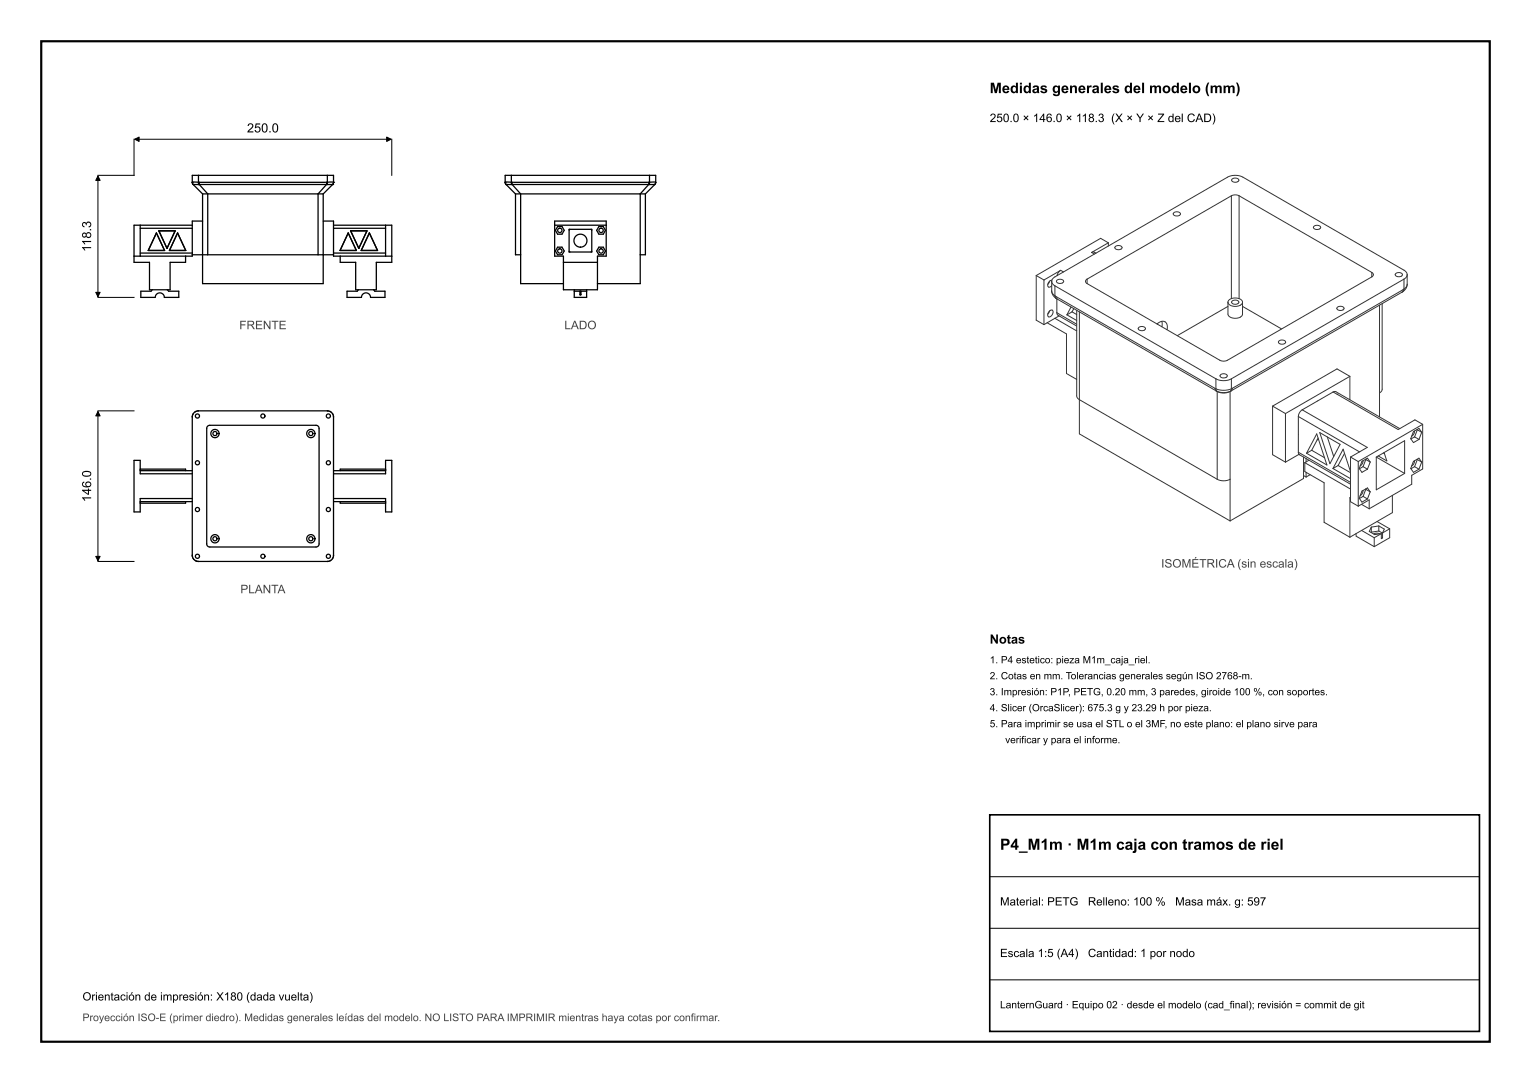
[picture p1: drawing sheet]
<svg xmlns="http://www.w3.org/2000/svg" width="297mm" height="210mm" viewBox="0 0 297 210" stroke-linecap="round" stroke-linejoin="round" font-family="sans-serif">
<path d="M8 8h281v194h-281z" fill="none" stroke="#000" stroke-width=".42"/>
<path d="M192 158h95v42h-95z" fill="none" stroke="#000" stroke-width=".32"/>
<g fill="none" stroke="#000" stroke-width=".25">
<path d="M37.3 35.3l.2 .5M37.3 35.3h.1M37.5 35.8l1.8 1.8M37.5 35.8h.1M37.5 35.8h1M38.5 35.3v.5M38.5 35.3l.2 .1M38.5 34h25M38.5 35.3h-1.2M38.5 34h-.8a.34 .34 0 0 0-.4 .1 .34 .34 0 0 0 0 .5v.7M38.5 34v1.3M38.7 35.8h24.6"/>
<path d="M38.7 35.4v.4M38.7 35.8h-.2M38.7 35.8l1.6 1.8M39.3 37.6h1M39.3 37.6v11.8M40.3 37.6h21.4M40.3 37.6v11.8M61.7 37.6h1M61.7 37.6v11.8M62.7 37.6v11.8M63.3 35.8h.2M63.3 35.8l-1.6 1.8"/>
<path d="M63.4 35.3l-.1 .5M63.4 35.3l-24.7 .1M63.5 35.3h1.2M63.5 35.3h-.1M63.5 34h.8a.34 .34 0 0 1 .4 .1 .34 .34 0 0 1 0 .5v.7M63.5 35.3v.5M63.5 34v1.3M64.5 35.8h-1M64.5 35.8l-1.8 1.8M64.5 35.8h.1M64.7 35.3l-.2 .5M64.7 35.3h.1"/>
<path d="M98 35.3h1.2M98 35.3h.1M98 35.3l.2 .5M98.2 35.8l1.8 1.8M98.2 35.8h.1M99.2 34h-.8a.34 .34 0 0 0-.4 .1 .34 .34 0 0 0 0 .5v.7M99.2 34h26.8M99.2 35.3h.1M99.2 34v1.3M99.2 35.3v.5M99.2 35.8h-1M99.3 35.3l.1 .5"/>
<path d="M99.3 35.3h26.6M99.4 35.8h26.4M99.4 35.8h-.2M99.4 35.8l1.6 1.8M100 37.6h1M100 37.6v11.3a.31 .31 0 0 0 0 .4 .31 .31 0 0 0 .3 .1h.7M101 37.6h23.2M101 37.6v11.8M124.2 37.6h1M124.2 37.6v11.8M125.2 37.6v11.3a.31 .31 0 0 1 0 .4 .31 .31 0 0 1-.3 .1h-.7M125.8 35.8h.2"/>
<path d="M125.8 35.8l-1.6 1.8M125.9 35.3l-.1 .5M126 35.8h1M126 34h.8a.34 .34 0 0 1 .4 .1 .34 .34 0 0 1 0 .5v.7M126 35.3h-.1M126 35.3v.5M126 34v1.3M127 35.8l-1.8 1.8M127 35.8h.1M127.2 35.4l-.2 .4M127.2 35.3l-.2 .5M127.2 35.3h-1.2"/>
<path d="M127.2 35.3v.1M26 49.7v.8a.34 .34 0 0 0 .1 .4 .34 .34 0 0 0 .5 0h2a.35 .35 0 0 1 .4 .1 .35 .35 0 0 1 0 .4v4.4a.35 .35 0 0 0 .1 .4 .35 .35 0 0 0 .4 0h3.1a.35 .35 0 0 0 .4-.1 .35 .35 0 0 0 0-.5v-4.3a.35 .35 0 0 1 .1-.5 .35 .35 0 0 1 .5 .1h2a.33 .33 0 0 0 .4-.1 .33 .33 0 0 0 0-.5v-.6M26 49.7h1.2M27.2 43.7h-.8a.34 .34 0 0 0-.4 .1 .34 .34 0 0 0 0 .4v5.5M27.2 43.7h10.1M27.2 43.7v6M27.2 49.7h8.8M27.2 44.3h10.1M27.2 49.1h10.1M29.5 56.2a1.2 1.2 0 0 1-1.1 .3h-.7a.33 .33 0 0 0-.4 .1 .33 .33 0 0 0 0 .4v.3a.34 .34 0 0 0 .1 .4 .34 .34 0 0 0 .5 0h1.4a.64 .64 0 0 0 1-.5 .94 .94 0 0 1 1-.4 .94 .94 0 0 1 .7 .9h2.3a.33 .33 0 0 0 .4-.1 .33 .33 0 0 0 0-.5v-.3a.34 .34 0 0 0-.1-.4 .34 .34 0 0 0-.5 .1h-.5a1.13 1.13 0 0 1-1.1-.3M30.3 45.2l1.6 3.4h-3.1zM30.8 44.8h3.2l-1.6 3.4z"/>
<path d="M34.4 45.2l1.6 3.4h-3.1zM37.3 49.4h2M37.3 49.4a.28 .28 0 0 1-.1 .3 .28 .28 0 0 1-.4 0h-.8M39.3 49.4h1M39.3 49.4v5.6h23.4v-5.6M39.3 42.9h-1.6a.35 .35 0 0 0-.4 .1 .35 .35 0 0 0 0 .4v6M40.3 49.4h21.4M61.7 49.4h1M62.7 49.4h2M62.7 42.9h1.6a.35 .35 0 0 1 .4 .1 .35 .35 0 0 1 0 .4v6M64.7 49.4a.28 .28 0 0 0 .1 .3 .28 .28 0 0 0 .4 0h.8M64.7 43.7h10.1"/>
<path d="M64.7 44.3h10.1M64.7 49.1h10.1M66 49.7v.8a.34 .34 0 0 0 .1 .4 .34 .34 0 0 0 .5 0h2a.35 .35 0 0 1 .4 .1 .35 .35 0 0 1 0 .4v4.4a.35 .35 0 0 0 .1 .4 .35 .35 0 0 0 .4 0h3.1a.35 .35 0 0 0 .4-.1 .35 .35 0 0 0 0-.5v-4.3a.35 .35 0 0 1 .1-.5 .35 .35 0 0 1 .5 .1h2a.33 .33 0 0 0 .4-.1 .33 .33 0 0 0 0-.5v-.6M66 49.7h8.8M67.6 45.2l1.5 3.4h-3.1zM68 44.8h3.2l-1.6 3.4zM69.5 56.2a1.2 1.2 0 0 1-1.1 .3h-.7a.33 .33 0 0 0-.4 .1 .33 .33 0 0 0 0 .4v.3a.34 .34 0 0 0 .1 .4 .34 .34 0 0 0 .5 0h1.4a.64 .64 0 0 0 1-.5 .94 .94 0 0 1 1-.4 .94 .94 0 0 1 .7 .9h2.3a.33 .33 0 0 0 .4-.1 .33 .33 0 0 0 0-.5v-.3a.34 .34 0 0 0-.1-.4 .34 .34 0 0 0-.5 .1h-.5a1.13 1.13 0 0 1-1.1-.3M71.7 45.2l1.5 3.4h-3.1zM74.8 43.7h.8a.34 .34 0 0 1 .4 .1 .34 .34 0 0 1 0 .4v5.5M74.8 43.7v6M74.8 49.7h1.2M101 49.4v5.2a.35 .35 0 0 0 .1 .4 .35 .35 0 0 0 .5 0h7.7"/>
<path d="M107.6 43.7v-.5a.28 .28 0 0 1 0-.4 .28 .28 0 0 1 .4 .1h9.2a.33 .33 0 0 1 .4 0 .33 .33 0 0 1 0 .5v.3M107.6 43.7h10M107.6 43.7v5.6a.34 .34 0 0 0 .1 .4 .34 .34 0 0 0 .4 0h.8a.33 .33 0 0 1 .4 .1 .33 .33 0 0 1 0 .4v.7M108.2 47.9h.1a.78 .78 0 0 1 .8 .2 .78 .78 0 0 1 .2 .8 .75 .75 0 0 1-1.1 .5 .75 .75 0 0 1-.2-1.1zM108.2 43.9h.1a.78 .78 0 0 1 .8 .2 .78 .78 0 0 1 .2 .8 .75 .75 0 0 1-1.1 .5 .75 .75 0 0 1-.2-1.1zM109.3 50.9h6.6M109.3 50.9v4.9a.35 .35 0 0 0 .1 .4 .35 .35 0 0 0 .5 0h5.6a.35 .35 0 0 0 .4-.1 .35 .35 0 0 0 0-.5v-4.7M110.4 48.7l.2 .2M110.4 44.5h4a.34 .34 0 0 1 .4 .1 .34 .34 0 0 1 0 .4v3.5a.34 .34 0 0 1-.1 .4 .34 .34 0 0 1-.4 0h-3.5a.34 .34 0 0 1-.4-.1 .34 .34 0 0 1 0-.5zM110.6 44.5l-.2 .1M111.4 56.2v.3M111.4 56.5v.8a.34 .34 0 0 0 .1 .4 .34 .34 0 0 0 .4 0h1.5a.33 .33 0 0 0 .4-.1 .33 .33 0 0 0 0-.5v-.6"/>
<path d="M111.4 56.5h1.1M112.5 56.5h.1M112.5 57.1h.2M112.5 56.5v.6M112.5 57.1h.1M112.6 56.5h.1M112.6 56.5v.6M112.6 57.1h.1M112.7 56.5h1.1M112.7 56.5v.6M113.8 56.2v.3M114.6 44.5l.2 .1"/>
<path d="M114.8 48.7l-.2 .2M116.2 47.9h.1a.78 .78 0 0 1 .8 .2 .78 .78 0 0 1 .2 .8 .75 .75 0 0 1-1.1 .5 .75 .75 0 0 1-.2-1.1zM116.2 43.9h.1a.78 .78 0 0 1 .8 .2 .78 .78 0 0 1 .2 .8 .75 .75 0 0 1-1.1 .5 .75 .75 0 0 1-.2-1.1zM117.6 43.7v5.6a.34 .34 0 0 1-.1 .4 .34 .34 0 0 1-.4 0h-.8a.33 .33 0 0 0-.4 .1 .33 .33 0 0 0 0 .4v.7M124.2 49.4v5.2a.35 .35 0 0 1-.1 .4 .35 .35 0 0 1-.5 0h-7.7M38.1 79.8l-.3 .1M38.5 79.7h25M38.5 79.7a1.2 1.2 0 0 0-1.2 1.2M38.5 79.7h-.2M63.5 79.7a1.2 1.2 0 0 1 1.2 1.2M63.5 79.7h.2M63.9 79.8l.3 .1"/>
<path d="M36 91.3a.29 .29 0 0 0-.1-.4 .29 .29 0 0 0-.4 .1h-7.9a.26 .26 0 0 0-.3 0 .26 .26 0 0 0-.1 .3h10.1M36 97.3a.29 .29 0 0 1-.1 .3 .29 .29 0 0 1-.4 0h-7.9a.26 .26 0 0 1-.3 0 .26 .26 0 0 1-.1-.3h10.1M37.3 80.9v26.8M37.3 91.9h-9.7a.35 .35 0 0 1-.4-.1 .35 .35 0 0 1 0-.5v-1.7a.31 .31 0 0 0-.1-.4 .31 .31 0 0 0-.4 .1h-.3a.28 .28 0 0 0-.4 0 .28 .28 0 0 0 0 .4v9.2a.32 .32 0 0 0 .1 .4 .32 .32 0 0 0 .4 0h.3a.34 .34 0 0 0 .4-.2 .34 .34 0 0 0 0-.4v-1.7a.31 .31 0 0 1 .1-.4 .31 .31 0 0 1 .4 .1h9.6M37.3 80.6v.3M37.5 80.2l-.1 .2M40.3 82.6l.4-.1h19a2.64 2.64 0 0 1 2.1 .3l.1 21a3.3 3.3 0 0 1-.2 2.1l-.4 .2h-20.3a.81 .81 0 0 1-.8-.3 .81 .81 0 0 1-.1-.9v-21.8zM64.5 80.2l.1 .2M64.7 80.6v.3M64.7 80.9v26.8M64.7 91.3h9.7a.27 .27 0 0 0 .3 0 .27 .27 0 0 0 .1-.3h-8.4a.26 .26 0 0 0-.3 0 .26 .26 0 0 0-.1 .3M64.7 91.9h9.7a.35 .35 0 0 0 .4-.1 .35 .35 0 0 0 0-.5v-1.7a.31 .31 0 0 1 .1-.4 .31 .31 0 0 1 .4 .1h.3a.28 .28 0 0 1 .4 0 .28 .28 0 0 1 0 .4v9.2a.32 .32 0 0 1-.1 .4 .32 .32 0 0 1-.4 0h-.3a.34 .34 0 0 1-.4-.2 .34 .34 0 0 1 0-.4v-1.7a.31 .31 0 0 0-.1-.4 .31 .31 0 0 0-.4 .1h-9.6"/>
<path d="M64.7 97.3h9.7a.27 .27 0 0 1 .3 0 .27 .27 0 0 1 .1 .3h-8.4a.26 .26 0 0 1-.3 0 .26 .26 0 0 1-.1-.3M37.3 107.7v.3M37.3 107.7a1.2 1.2 0 0 0 1.2 1.2M37.5 108.3l.1 .2M37.8 108.7l.7 .2M38.5 108.9h25M63.7 108.8l-.2 .1M64.2 108.6l-.3 .2M64.6 108.1l-.1 .3M64.7 107.7v.2M64.7 107.7a1.2 1.2 0 0 1-1.2 1.2"/>
<circle cx="108.6" cy="48.7" r=".42"/>
<circle cx="108.6" cy="44.7" r=".42"/>
<circle cx="112.6" cy="46.7" r="1.26"/>
<circle cx="116.6" cy="48.7" r=".42"/>
<circle cx="116.6" cy="44.7" r=".42"/>
<circle cx="38.3" cy="89.7" r=".4"/>
<circle cx="38.3" cy="80.7" r=".4"/>
<circle cx="38.3" cy="98.8" r=".4"/>
<circle cx="41.7" cy="84.1" r=".4"/>
<circle cx="41.7" cy="84.1" r=".8"/>
<circle cx="51" cy="80.7" r=".4"/>
<circle cx="60.3" cy="84.1" r=".4"/>
<circle cx="60.3" cy="84.1" r=".8"/>
<circle cx="63.7" cy="80.7" r=".4"/>
<circle cx="63.7" cy="89.7" r=".4"/>
<circle cx="63.7" cy="98.8" r=".4"/>
<circle cx="38.3" cy="107.9" r=".4"/>
<circle cx="41.7" cy="104.5" r=".8"/>
<circle cx="41.7" cy="104.5" r=".4"/>
<circle cx="51" cy="107.9" r=".4"/>
<circle cx="60.3" cy="104.5" r=".8"/>
<circle cx="60.3" cy="104.5" r=".4"/>
<circle cx="63.7" cy="107.9" r=".4"/>
</g>
<g fill="none" stroke="#333" stroke-width=".19">
<path d="M238.9 38l-28 16.1M238.9 38l.7-.2 .8 .2M238.9 38v19.9M239 34.7l.3-.1a.69 .69 0 0 1 1 .5 .86 .86 0 0 1-1.4-.2zM240.4 38l25.7 14.8M240.4 38v19.9M201 53.4l1.5 .9M201 53.4v8a.91 .91 0 0 0 .8 1.1l.7 .4M202.5 54.3v8.6M203.6 54.5l-.3 .6M204 56.4l.2 .5 .4 .5M204 54.6l.2 .5 .4 .3"/>
<path d="M204 56.4l.3 .8 .5 .6M204 54.6v1.8M204 56.4h.1M204.1 54.3l-.6 .4a.55 .55 0 0 0-.3 .5 .55 .55 0 0 0 .4 .5l.4-.3M204.6 57.4l.2 .4M204.6 57.4l.2 .1M204.6 55.4l31.3 18.1M204.6 55.4v2M204.8 57.8l.3 .2M204.8 57.8h.1M204.8 57.5l.3 .5M204.8 57.5l30.9 17.8"/>
<path d="M205 57.9v2.7M205.1 58l30.8 17.8M205.1 54.3l.2-.1a.69 .69 0 0 1 1 .5 .86 .86 0 0 1-1.4-.1zM205.8 52.4l-3.3 1.9M205.8 52.4l-.5 .5-.3 .6M205.8 52.4l.5 .3M207.8 59.5l-.8 1.5M208.3 59.8l-.3 .7M210.9 54.1a.46 .46 0 0 0-.3 .5 .46 .46 0 0 0 .3 .4M210.9 54.1v.9M211.8 49l.4-.1 .4 .2M211.8 49l.5 .3"/>
<path d="M215 47.1l-3.2 1.9M215 47.1l-.9-.6a.68 .68 0 0 0-1.2 .1l-11.9 6.8M215 47.1v.6M216.4 47.8l.2-.1a.69 .69 0 0 1 1 .4 .86 .86 0 0 1-1.3-.1zM227.7 41.2l.3-.1a.69 .69 0 0 1 1 .5 .86 .86 0 0 1-1.4-.1zM238.2 59.4l-9.8 5.7M238.2 58.6v1.6a1.28 1.28 0 0 0 .4 1.3 1.28 1.28 0 0 0 1.4 .2 1.08 1.08 0 0 0 1-1.5v-1.6M238.2 58.6a1.68 1.68 0 0 0 2.3 .6l.4-.3 .1-.3M238.2 58.6a1.66 1.66 0 0 1 2.2-.7l.5 .3 .1 .4M239 58.4l.3-.2a.69 .69 0 0 1 1 .5 .86 .86 0 0 1-1.4-.1zM241 59.4l7.6 4.4M254.9 43.9l.3-.2a.69 .69 0 0 1 1 .5 .86 .86 0 0 1-1.4-.1z"/>
<path d="M259.5 59.6l.2-.2a.69 .69 0 0 1 1 .5 .86 .86 0 0 1-1.4-.1zM266.1 53.7l-25.6 14.8a10.3 10.3 0 0 1-3.1 1.5l-.8-.2-25.7-14.8M266.1 52.8a.46 .46 0 0 1 .3 .5 .46 .46 0 0 1-.3 .4M266.1 52.8v.9M267.6 59.2v17M268.1 58.9v15.3a2 2 0 0 1-.5 2M270.8 53l.2-.1a.69 .69 0 0 1 1 .5 .86 .86 0 0 1-1.3-.1zM271.9 56.7l-33 19.1M272.1 56.5l-.2 .2M272.1 56.5v.1M272.2 56.2l-.3 .5M272.2 56.2l-33.2 19.1"/>
<path d="M272.4 54.1l-33.5 19.4M272.4 56.1l-.2 .1M272.4 54.1v2M272.4 56.1l-.3 .4M273 53.3l-.2-.6-.4-.3-29.2-16.8a7.7 7.7 0 0 0-3.2-1.6 4 4 0 0 0-3 1l-32.1 18.5a1.32 1.32 0 0 0-.9 1.1M273 53.3l-.2 .5-.4 .3M273 55.1l-.2 .5-.4 .5M273 55.1l-.2 .8-.7 .6M273 53.3v1.8M203.1 62.6l3.2 1.8a.7 .7 0 0 1 .6 1.1v6.2a.91 .91 0 0 0 .8 1.2l1.2 .7M203.6 60.3a.43 .43 0 0 1 .6-.1 .43 .43 0 0 1 0 .7 .54 .54 0 0 1-.4 .5 .54 .54 0 0 1-.5-.2v-.4zM203.6 60.3l-.3 .6"/>
<path d="M204.6 61.7l-2.1 1.2M204.6 61.7l4.3 2.5M205 60.6a1.52 1.52 0 0 0 1.1 1l2.8 1.6M205 60.6l3.9 2.3M205.5 61.3l-.9 .4M207 61l1.9 1.1M208 60.5l.9 .5M208 60.5l-1 .5M208.9 60.2v15.3a2 2 0 0 0 .5 2M209.4 77.5l26.7 15.4M209.4 77.5v5.9a.85 .85 0 0 0 .7 1.2l28.5 16.4M209.4 60.5v17"/>
<path d="M220.9 63.5l.3-.1a.69 .69 0 0 1 1 .4 .86 .86 0 0 1-1.4-.1zM224.5 62.8a1.07 1.07 0 0 1 1.1-.5 1.07 1.07 0 0 1 .9 1l-.1 .6M224.6 62.7l-.1 .2M225.4 62.3v1.1M235.7 75.3l.2 .5M235.7 75.3l.2 .1M235.9 73.5a3.3 3.3 0 0 0 3 0M235.9 75.4l.2 .5M235.9 73.5v1.9M235.9 75.8l.2 .1M236.1 75.9a2.76 2.76 0 0 0 2.5 0M236.1 75.9v17"/>
<path d="M236.8 72.6l.2-.1a.69 .69 0 0 1 1.1 .5 .86 .86 0 0 1-1.4-.1zM238.6 75.9v17M238.7 75.9a3.4 3.4 0 0 1-2.6 0M238.9 75.8l-.3 .1M238.9 75.8l-.2 .1M238.9 75.4a4 4 0 0 1-3 0M238.9 75.4l-.2 .5M238.9 73.5v1.9M239 75.3l-.1 .1M239 75.3l-.1 .5M246.9 78.7v8.8a.93 .93 0 0 0 .8 1.2l1.7 .9M246.9 78.7l2.5 1.5"/>
<path d="M248.1 66.1l.3-.1a.69 .69 0 0 1 1 .5 .86 .86 0 0 1-1.4-.2zM252.6 79.5l-.5 .5-.2 .8M252.6 79.5l12.6 7.3-3.2 1.8M258.6 76l-6 3.5M258.6 76a1.52 1.52 0 0 1 1.4 .4l11.5 6.7M258.6 76l12 6.9a.7 .7 0 0 0 1.2 0l2.1-1.1a.9 .9 0 0 1 1.4 .1l.7 .4M259.4 76.4h.1M261.9 73l-1.9-1.1a.69 .69 0 0 0-1.2 0l-11.9 6.8M261.9 73l-12.5 7.2M261.9 73v4.5M267.6 76.2v4.6M236.1 92.9a2.76 2.76 0 0 0 2.5 0"/>
<path d="M238.6 92.9v8.1M249.4 80.2v9.4M251.9 87.7l.1 .4M251.9 80.8v6.9M251.9 80.8l11.8 6.8M251.9 87.7l10.1 5.8M252 88.1l-2.6 1.5M252 88.1l10 5.8M252.9 88.6v3.5a.7 .7 0 0 1-.6 1l-13.7 7.9M252.9 92.2l.5 .3M253.1 89.7l8.9 5.1M253.1 89.7v1.1a.68 .68 0 0 0 .6 1l2.6 1.5a.7 .7 0 0 1 .6 1v6.3a.7 .7 0 0 0 .6 1l4.4 2.6"/>
<path d="M253.4 91.6v.9M253.4 88.9v.7M253.9 89.2l-.8 .5M254.2 92l-.8 .5M254.5 87.3l2.4 1.4M254.5 87.3l-1 .6M255.4 84.1l2 6.1-3.9-2.3zM255.7 85l-1.2 2.3M255.8 85.2l-.3 .1M256 83.9l4 2.3-2 3.7zM257.5 84.7l1.2 3.8M258.6 90.8l2-3.7 1.4 4.4"/>
<path d="M258.6 90.8l3.4 2M259.6 90.3l2.4 1.4M259.6 90.3l-1 .5M260.8 87.9l-1.2 2.4M262 88.6l1.5 .9M262 88.6v8a.91 .91 0 0 0 .8 1.2l.7 .4M262 96.6l-.1-.1v7.7M263.5 89.5v8.7M263.5 98.2l2.1-1.3v1.8M264.1 97.8l1.5 .9M264.4 95.1l-.1 .5-.4 .5M264.4 89.3l-.1 .6-.4 .4"/>
<path d="M264.4 96.3l.9 .4M264.4 96.3l-.7 .4M264.4 90.5l.9 .5M264.4 90.5l-.7 .4M264.9 94.8l.1 .1M264.9 89l.1 .1M265 94.9l.8 .5M265 94.9l-.6 1.4M265 89.1l.8 .5M265 89.1l-.6 1.4M265.8 95.4l-.1-.2a.47 .47 0 0 0-.4-.5 .47 .47 0 0 0-.5 .2l-.1 .1a1.89 1.89 0 0 0-.9 1.4l-.1 .2 .1 .2a.47 .47 0 0 0 .4 .5 .47 .47 0 0 0 .5-.2l.6-.4M265.8 95.4l-.5 1.3"/>
<path d="M265.8 89.6l-.1-.2a.47 .47 0 0 0-.4-.5 .47 .47 0 0 0-.5 .2l-.1 .1a1.89 1.89 0 0 0-.9 1.4l-.1 .2 .1 .3a.47 .47 0 0 0 .4 .4 .47 .47 0 0 0 .5-.2l.6-.3M265.8 89.6l-.5 1.4M267 88.6l5.5 3.2M267 88.6v6.4l5.5-3.2M267 88.6l5.5-3.1v6.3M268.4 87.8l.2 .2M268.5 87.8l.5 1.6-1.6-1M270.1 96.1v2.6a.7 .7 0 0 1-.6 1.1l-7.6 4.4M274.4 89.3l-.1 .6-.4 .4M274.4 83.6l-.1 .5-.4 .5M274.4 90.5l.9 .5M274.4 90.5l-.7 .4"/>
<path d="M274.4 84.7l.9 .5M274.4 84.7l-.7 .4M274.9 89l.1 .1M274.9 83.3h.1M275 89.1l.8 .5M275 89.1l-.6 1.4M275 83.3l.8 .5M275 83.3l-.6 1.4M275.8 89.6l-.2-.2a.47 .47 0 0 0-.3-.5 .47 .47 0 0 0-.5 .2l-.1 .1a1.89 1.89 0 0 0-.9 1.4l-.1 .2 .1 .3a.47 .47 0 0 0 .3 .4 .47 .47 0 0 0 .6-.2l.6-.3M275.8 89.6l-.5 1.4M275.8 83.8l-.2-.2a.47 .47 0 0 0-.3-.4 .47 .47 0 0 0-.5 .1l-.1 .1a1.89 1.89 0 0 0-.9 1.4l-.1 .3 .1 .2a.47 .47 0 0 0 .3 .4 .47 .47 0 0 0 .6-.2l.6-.3M275.8 83.8l-.5 1.4"/>
<path d="M276 82.3l-12.5 7.2M276 82.3v7.9a.92 .92 0 0 1-.8 1.2l-.8 .4a.9 .9 0 0 0-.5 1.3v.1a.68 .68 0 0 1-.6 1l-7.7 4.5M263 103.5a1.01 1.01 0 0 0 .9 1l2.7 1.5M264.1 102.9l2.5 1.4M266 102.2l-.1 .3a.47 .47 0 0 0-.2 .5 .47 .47 0 0 0 .4 .3l.1 .1a1.81 1.81 0 0 0 1.6 .1h.2M266 102.2v1M266 103.2v.1M266.6 104.3v1.7M267.1 101.1l2.5 1.4M267.5 102l-1.5 .2M267.5 102l.5 .3a.48 .48 0 0 1 .4 .2 .48 .48 0 0 1-.1 .6l-.1 .2M267.5 103l.7 .4"/>
<path d="M267.5 102v1M267.5 103l-1.5 .2M267.6 103.5l-.6-.1-.5 .2M268 103.5l-1.4 .8M268.2 103.3v1l-.2 .2v-1M269.6 102.5v1.1a.68 .68 0 0 1-.6 1l-2.4 1.4M269.6 102.5l-1.4 .8"/>
</g>
<path d="M19 34.1v23.4M26 27v7h-7M26.1 27h49.8M76 27v7M19 57.7h7M19 79.8v28.9M19 79.7h7M19 108.9h7M192 170h95M192 180h95M192 190h95" fill="none" stroke="#000" stroke-width=".19"/>
<path d="M19 34.1l.4 .9h-.8zM26.1 27l.9-.4v.8zM75 26.6l.9 .4-.9 .4zM18.6 56.7h.8l-.4 .8zM19 79.8l.4 .9h-.8zM18.6 107.9h.8l-.4 .8z" fill="#000" stroke="#000" stroke-width=".19"/>
<text font-size="3" x="194" y="164.8">P4_M1m · M1m caja con tramos de riel</text>
<text font-size="2.8" x="192" y="18.1">Medidas generales del modelo (mm)</text>
<g font-size="2.5">
<text x="47.9" y="25.7">250.0</text>
<text x="17.7" y="48.8" transform="rotate(-90 17.7 48.8)">118.3</text>
<text x="17.7" y="97.4" transform="rotate(-90 17.7 97.4)">146.0</text>
<text x="192" y="124.8">Notas</text>
</g>
<text font-size="2.3" x="192" y="23.7">250.0 × 146.0 × 118.3 (X × Y × Z del CAD)</text>
<g font-size="2.3" fill="#444">
<text x="46.4" y="63.8">FRENTE</text>
<text x="109.5" y="63.8">LADO</text>
<text x="225.3" y="110.1">ISOMÉTRICA (sin escala)</text>
<text x="46.6" y="115">PLANTA</text>
</g>
<g font-size="2.2">
<text x="194" y="175.6">Material: PETG</text>
<text x="211" y="175.6">Relleno: 100 %</text>
<text x="228" y="175.6">Masa máx. g: 597</text>
<text x="194" y="185.6">Escala 1:5 (A4)</text>
<text x="211.1" y="185.6">Cantidad: 1 por nodo</text>
<text x="16" y="194">Orientación de impresión: X180 (dada vuelta)</text>
</g>
<text font-size="2" fill="#444" x="16" y="198">Proyección ISO-E (primer diedro). Medidas generales leídas del modelo. NO LISTO PARA IMPRIMIR mientras haya cotas por confirmar.</text>
<text font-size="2" x="194" y="195.5">LanternGuard · Equipo 02 · desde el modelo (cad_final); revisión = commit de git</text>
<g font-size="1.9">
<text x="192" y="128.6">1. P4 estetico: pieza M1m_caja_riel.</text>
<text x="192" y="131.7">2. Cotas en mm. Tolerancias generales según ISO 2768-m.</text>
<text x="192" y="134.8">3. Impresión: P1P, PETG, 0.20 mm, 3 paredes, giroide 100 %, con soportes.</text>
<text x="192" y="137.9">4. Slicer (OrcaSlicer): 675.3 g y 23.29 h por pieza.</text>
<text x="192" y="141">5. Para imprimir se usa el STL o el 3MF, no este plano: el plano sirve para</text>
<text x="195" y="144.1">verificar y para el informe.</text>
</g>
</svg>
